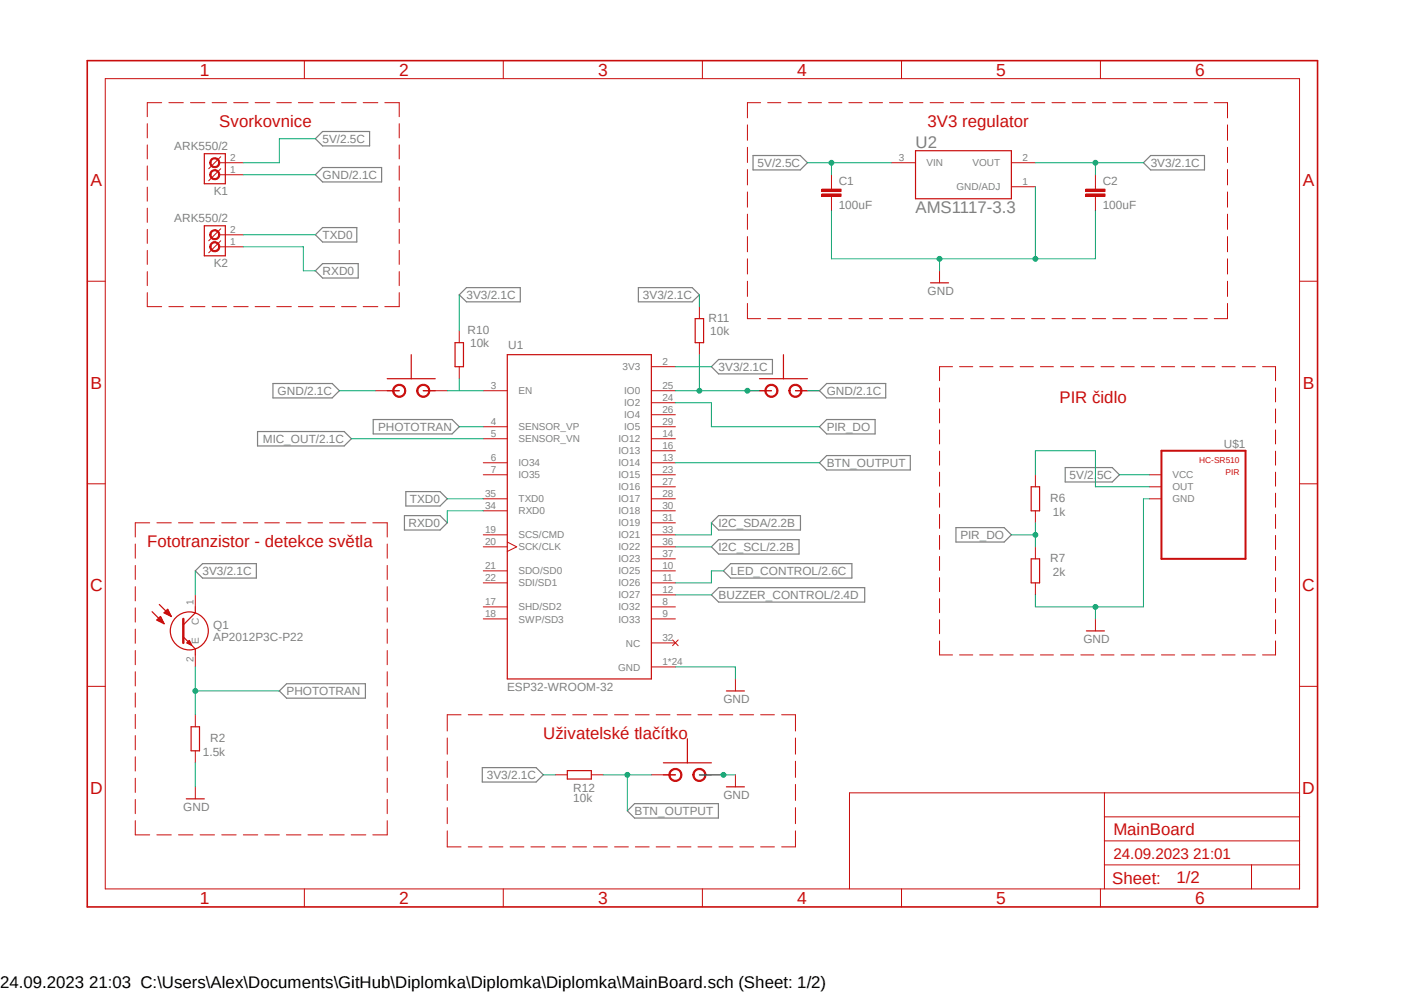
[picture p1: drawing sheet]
<svg xmlns="http://www.w3.org/2000/svg" width="297mm" height="210mm" viewBox="0 0 297 210" stroke-linecap="round" stroke-linejoin="round" font-family="sans-serif">
<path d="M17.9 12.5l261.2 179.9M279.1 12.5l-261.2 179.9" fill="none" stroke="#fff" stroke-width=".21"/>
<g fill="none" stroke="#808080" stroke-width=".25">
<path d="M66.7 29.3l1.5-1.5h10v3.1h-10zM66.7 37l1.5-1.6h12.5v3.1h-12.5zM159.3 32.9h10l1.5 1.5-1.5 1.5h-10zM241.9 34.4l1.5-1.5h11.4v3h-11.4zM66.7 49.7l1.5-1.6h7.3v3.1h-7.3zM66.7 57.3l1.5-1.5h7.6v3h-7.6zM98.7 60.8h11.4v3h-11.4l-1.5-1.4zM135 60.8h11.4l1.6 1.6-1.6 1.4h-11.4zM150.5 77.6l1.5-1.6h11.4v3.1h-11.4zM54.5 91.3h18.3l1.5 1.5-1.5 1.5h-18.3zM57.7 81.1h12.6l1.5 1.5-1.5 1.6h-12.6zM79 88.7h16.6l1.6 1.6-1.6 1.5h-16.6z"/>
<path d="M173.4 82.6l1.5-1.5h12.5v3.1h-12.5zM173.4 90.3l1.5-1.6h10.2v3.1h-10.2zM173.4 97.9l1.5-1.5h17.7v3h-17.7zM225.3 98.9h10l1.5 1.5-1.5 1.5h-10zM42.8 119.2h11.4v3.1h-11.4l-1.5-1.6zM85.6 109.1h7.5l1.5 1.5-1.5 1.5h-7.5zM85.9 104h7.2l1.5 1.5-1.5 1.5h-7.2zM150.5 110.6l1.5-1.5h17.3v3h-17.3zM150.5 115.7l1.5-1.6h17v3.1h-17zM154.6 119.2h25.6v3.1h-25.6l-1.6-1.6zM202.2 111.6h10.2l1.6 1.5-1.6 1.5h-10.2zM150.5 125.8l1.5-1.5h30.9v3h-30.9z"/>
<path d="M60.6 144.6h16.7v3.1h-16.7l-1.5-1.6zM102 162.3h11.4l1.5 1.6-1.5 1.5h-11.4zM132.7 171.5l1.5-1.5h17.8v3h-17.8z"/>
</g>
<g fill="none" stroke="#c90d0c" stroke-width=".21">
<path d="M22.3 16.6h252.6v171.4h-252.6zM64.4 12.8v3.8M106.5 12.8v3.8M148.6 12.8v3.8M190.7 12.8v3.8M232.8 12.8v3.8M31.2 26.2v3M31.2 30.6v3M31.2 35.1v3M31.2 39.6v2.9M34.2 21.7h-3v3M35.7 21.7h3.1"/>
<path d="M40.3 21.7h3M44.9 21.7h3M46.7 35.7l-2.5 2.5M46.7 33.1l-2.5 2.6M49.4 21.7h3.1M54 21.7h3.1M58.5 21.7h3.1M63.1 21.7h3.1M67.7 21.7h3.1M72.3 21.7h3.1M76.8 21.7h3.1M81.4 21.7h3.1v3"/>
<path d="M84.5 26.2v3M84.5 30.6v3M84.5 35.1v3M84.5 39.6v2.9M158.1 26.4v3.3M158.1 31.2v3.2M158.1 35.9v3.2M160.9 21.7h-2.8v3.2M162.4 21.7h2.8M166.7 21.7h2.8M171 21.7h2.8M175.3 21.7h2.8"/>
<path d="M179.6 21.7h2.8M183.9 21.7h2.8M188.2 21.7h2.8M192.4 21.7h2.8M196.8 21.7h2.8M201 21.7h2.8M205.4 21.7h2.8M209.6 21.7h2.8M214 21.7h2.7M218.2 21.7h2.8M222.5 21.7h2.8M226.8 21.7h2.8"/>
<path d="M231.1 21.7h2.8M235.4 21.7h2.8M239.7 21.7h2.8M244 21.7h2.8M248.3 21.7h2.8M252.6 21.7h2.8M256.9 21.7h2.8v3.2M259.7 26.4v3.3M259.7 31.2v3.2M259.7 35.9v3.2M18.5 59.5h3.8M31.2 44v3"/>
<path d="M31.2 48.5v3M31.2 53v2.9M31.2 57.4v3M84.5 44v3M84.5 48.5v3M84.5 53v2.9M84.5 57.4v3M158.1 40.6v3.2M158.1 45.3v3.2M158.1 50v3.3M158.1 54.7v3.3M158.1 59.5v3.2"/>
<path d="M259.7 40.6v3.2M259.7 45.3v3.2M259.7 50v3.3M259.7 54.7v3.3M259.7 59.5v3.2M274.9 59.5h3.8M31.2 61.9v3h3M35.7 64.9h3.1M40.3 64.9h3M44.9 64.9h3M49.4 64.9h3.1M54 64.9h3.1"/>
<path d="M58.5 64.9h3.1M63.1 64.9h3.1M67.7 64.9h3.1M72.3 64.9h3.1M76.8 64.9h3.1M84.5 61.9v3h-3.1M137.8 77.6h5.1M158.1 64.2v3.2h2.8M162.4 67.4h2.8M166.7 67.4h2.8M171 67.4h2.8M175.3 67.4h2.8"/>
<path d="M179.6 67.4h2.8M183.9 67.4h2.8M188.2 67.4h2.8M192.4 67.4h2.8M196.8 67.4h2.8M201 67.4h2.8M201.5 77.6h-2.7v2.9M203 77.6h2.8M205.4 67.4h2.8M207.3 77.6h2.8M209.6 67.4h2.8M211.5 77.6h2.8"/>
<path d="M214 67.4h2.7M215.8 77.6h2.8M218.2 67.4h2.8M220.1 77.6h2.7M222.5 67.4h2.8M224.4 77.6h2.7M226.8 67.4h2.8M228.6 77.6h2.8M231.1 67.4h2.8M232.9 77.6h2.8M235.4 67.4h2.8M237.2 77.6h2.7"/>
<path d="M239.7 67.4h2.8M241.4 77.6h2.8M244 67.4h2.8M245.7 77.6h2.8M248.3 67.4h2.8M250 77.6h2.7M252.6 67.4h2.8M254.3 77.6h2.7M258.5 77.6h2.8M259.7 64.2v3.2h-2.8M262.8 77.6h2.8M267.1 77.6h2.7v2.9"/>
<path d="M102.2 82.6h5.1M102.2 90.3h5.1M102.2 92.8h5.1M102.2 97.9h5.1M137.8 82.6h5.1M137.8 90.3h5.1M137.8 92.8h5.1M137.8 97.9h5.1M137.8 95.3h5.1M137.8 85.2h5.1M137.8 87.7h5.1M198.8 82v3"/>
<path d="M198.8 86.5v3M198.8 90.9v3M198.8 95.4v3M198.8 99.9v2.9M269.8 82v3M269.8 86.5v3M269.8 90.9v3M269.8 95.4v3M269.8 99.9v2.9M18.5 102.3h3.8M28.6 115.1v3M28.6 119.6v3"/>
<path d="M31.7 110.6h-3.1v3M33.2 110.6h3M37.8 110.6h3M42.3 110.6h3.1M46.9 110.6h3.1M51.5 110.6h3M56 110.6h3.1M60.6 110.6h3.1M65.2 110.6h3M69.7 110.6h3.1M74.3 110.6h3.1M78.9 110.6h3v3"/>
<path d="M81.9 115.1v3M81.9 119.6v3M102.2 100.4h5.1M102.2 105.5h5.1M102.2 108h5.1M102.2 113.1h5.1M102.2 115.7h5.1M107.3 114.6l2 1.1-2 .9M137.8 110.6h5.1M137.8 100.4h5.1M137.8 103h5.1M137.8 105.5h5.1"/>
<path d="M137.8 108h5.1M137.8 113.1h5.1M137.8 115.7h5.1M137.8 118.2h5.1M198.8 104.3v3M198.8 108.8v3M198.8 113.2v3M198.8 117.7v2.9M269.8 104.3v3M269.8 108.8v3M269.8 113.2v3M269.8 117.7v2.9"/>
<path d="M274.9 102.3h3.8M28.6 124.1v3M28.6 128.6v3M28.6 133.1v3M28.6 137.6v3M81.9 124.1v3M81.9 128.6v3M81.9 133.1v3M81.9 137.6v3M102.2 130.9h5.1M102.2 128.4h5.1M102.2 120.7h5.1"/>
<path d="M102.2 123.3h5.1M137.8 130.9h5.1M137.8 128.4h5.1M137.8 120.7h5.1M137.8 123.3h5.1M137.8 125.8h5.1M137.8 136h5.1M142.3 135.3l1.2 1.3M143.5 135.3l-1.2 1.3M198.8 122.2v2.9M198.8 126.6v3M198.8 131.1v2.9"/>
<path d="M198.8 135.6v2.9h2.7M203 138.5h2.8M207.3 138.5h2.8M211.5 138.5h2.8M215.8 138.5h2.8M220.1 138.5h2.7M224.4 138.5h2.7M228.6 138.5h2.8M232.9 138.5h2.8M237.2 138.5h2.7M241.4 138.5h2.8M245.7 138.5h2.8"/>
<path d="M250 138.5h2.7M254.3 138.5h2.7M258.5 138.5h2.8M262.8 138.5h2.8M269.8 135.6v2.9h-2.7M269.8 122.2v2.9M269.8 126.6v3M269.8 131.1v2.9M18.5 145.2h3.8M28.6 142.1v3M28.6 146.6v3M28.6 151.1v3"/>
<path d="M28.6 155.6v3M81.9 142.1v3M81.9 146.6v3M81.9 151.1v3M81.9 155.6v3M94.6 156.1v3.4M97.5 151.2h-2.9v3.4M99.1 151.2h2.9M103.5 151.2h2.9M107.9 151.2h2.9M112.3 151.2h2.9M116.7 151.2h2.9"/>
<path d="M121.2 151.2h2.9M125.6 151.2h2.9M130 151.2h2.9M134.4 151.2h2.9M137.8 141.1h5.1M138.8 151.2h2.9M143.3 151.2h2.9M147.7 151.2h2.9M152.1 151.2h2.9M156.5 151.2h2.9M160.9 151.2h2.9M165.4 151.2h2.9v3.4"/>
<path d="M168.3 156.1v3.4M274.9 145.2h3.8M28.6 160.1v3M28.6 164.6v3M28.6 169.1v3M28.6 173.6v3h3.1M33.2 176.6h3M37.8 176.6h3M42.3 176.6h3.1M46.9 176.6h3.1M51.5 176.6h3M56 176.6h3.1"/>
<path d="M60.6 176.6h3.1M65.2 176.6h3M69.7 176.6h3.1M74.3 176.6h3.1M81.9 160.1v3M81.9 164.6v3M81.9 169.1v3M81.9 173.6v3h-3M94.6 161v3.4M94.6 165.9v3.4M94.6 170.8v3.4M94.6 175.7v3.4h2.9"/>
<path d="M99.1 179.1h2.9M103.5 179.1h2.9M107.9 179.1h2.9M112.3 179.1h2.9M116.7 179.1h2.9M121.2 179.1h2.9M125.6 179.1h2.9M130 179.1h2.9M134.4 179.1h2.9M138.8 179.1h2.9M143.3 179.1h2.9M147.7 179.1h2.9"/>
<path d="M152.1 179.1h2.9M156.5 179.1h2.9M160.9 179.1h2.9M168.3 161v3.4M168.3 165.9v3.4M168.3 170.8v3.4M168.3 175.7v3.4h-2.9M233.6 167.7v20.3M233.6 177.8h41.3M233.6 172.8h41.3M274.9 167.7h-95.2v20.3M64.4 188v3.8"/>
<path d="M106.5 188v3.8M148.6 188v3.8M190.7 188v3.8M232.8 188v3.8M233.6 182.9h41.3M264.8 182.9v5.1"/>
</g>
<path d="M43.2 32.5h4.5v6.4h-4.5zM107.3 75h30.5v68.6h-30.5z" fill="none" stroke="#c90d0c" stroke-width=".25"/>
<path d="M18.5 12.8h260.2v179h-260.2z" fill="none" stroke="#c90d0c" stroke-width=".34"/>
<path d="M44.7 36.2a1.07 1.07 0 0 1 1.7 .2 1.07 1.07 0 0 1-.7 1.6 1.07 1.07 0 0 1-1.3-1h.2a.81 .81 0 0 1 1.1-.8 .81 .81 0 0 1 .3 1.3 .81 .81 0 0 1-1.3-.2l-.1-.3h-.2z" fill-rule="evenodd" fill="#c90d0c"/>
<path d="M44.7 36.2a1.07 1.07 0 0 1 1.7 .2 1.07 1.07 0 0 1-.7 1.6 1.07 1.07 0 0 1-1.3-1h.2a.81 .81 0 0 1 1.1-.8 .81 .81 0 0 1 .3 1.3 .81 .81 0 0 1-1.3-.2l-.1-.3h-.2z" fill="none" stroke="#c90d0c" stroke-width=".21"/>
<path d="M44.7 33.6a1.07 1.07 0 0 1 1.7 .3 1.07 1.07 0 0 1-.7 1.5 1.07 1.07 0 0 1-1.3-1h.2a.81 .81 0 0 1 1.1-.8 .81 .81 0 0 1 .3 1.3 .81 .81 0 0 1-1.3-.1l-.1-.4h-.2z" fill-rule="evenodd" fill="#c90d0c"/>
<path d="M44.7 33.6a1.07 1.07 0 0 1 1.7 .3 1.07 1.07 0 0 1-.7 1.5 1.07 1.07 0 0 1-1.3-1h.2a.81 .81 0 0 1 1.1-.8 .81 .81 0 0 1 .3 1.3 .81 .81 0 0 1-1.3-.1l-.1-.4h-.2zM46.4 37h5.1M46.4 34.4h5.1M46.7 50.9l-2.5 2.6M46.7 48.4l-2.5 2.5" fill="none" stroke="#c90d0c" stroke-width=".21"/>
<path d="M43.2 47.8h4.5v6.3h-4.5z" fill="none" stroke="#c90d0c" stroke-width=".25"/>
<path d="M44.7 51.4a1.07 1.07 0 0 1 1.7 .3 1.07 1.07 0 0 1-.7 1.5 1.07 1.07 0 0 1-1.3-1h.2a.81 .81 0 0 1 1.1-.8 .81 .81 0 0 1 .3 1.3 .81 .81 0 0 1-1.3-.2l-.1-.3h-.2z" fill-rule="evenodd" fill="#c90d0c"/>
<path d="M44.7 51.4a1.07 1.07 0 0 1 1.7 .3 1.07 1.07 0 0 1-.7 1.5 1.07 1.07 0 0 1-1.3-1h.2a.81 .81 0 0 1 1.1-.8 .81 .81 0 0 1 .3 1.3 .81 .81 0 0 1-1.3-.2l-.1-.3h-.2z" fill="none" stroke="#c90d0c" stroke-width=".21"/>
<path d="M44.7 48.9a1.07 1.07 0 0 1 1.7 .2 1.07 1.07 0 0 1-.7 1.6 1.07 1.07 0 0 1-1.3-1h.2a.81 .81 0 0 1 1.1-.8 .81 .81 0 0 1 .3 1.3 .81 .81 0 0 1-1.3-.2l-.1-.3h-.2z" fill-rule="evenodd" fill="#c90d0c"/>
<path d="M175.9 39.5v.5M188.6 34.4h5.1M214 34.4h5M214 39.5h5M44.7 48.9a1.07 1.07 0 0 1 1.7 .2 1.07 1.07 0 0 1-.7 1.6 1.07 1.07 0 0 1-1.3-1h.2a.81 .81 0 0 1 1.1-.8 .81 .81 0 0 1 .3 1.3 .81 .81 0 0 1-1.3-.2l-.1-.3h-.2zM46.4 52.2h5.1M46.4 49.7h5.1M175.9 41.5v.5" fill="none" stroke="#c90d0c" stroke-width=".21"/>
<path d="M193.7 31.9h20.3v10.1h-20.3z" fill="none" stroke="#c90d0c" stroke-width=".25"/>
<path d="M173.9 41h4v.5h-4z" fill-rule="evenodd" fill="#c90d0c"/>
<path d="M173.9 41h4v.5h-4z" fill="none" stroke="#c90d0c" stroke-width=".21"/>
<path d="M173.9 40h4v.5h-4z" fill-rule="evenodd" fill="#c90d0c"/>
<path d="M175.9 37v2.5M231.7 39.5v.5M173.9 40h4v.5h-4zM175.9 42v2.6M231.7 41.5v.5" fill="none" stroke="#c90d0c" stroke-width=".21"/>
<path d="M229.7 41h4.1v.5h-4.1z" fill-rule="evenodd" fill="#c90d0c"/>
<path d="M229.7 41h4.1v.5h-4.1z" fill="none" stroke="#c90d0c" stroke-width=".21"/>
<path d="M229.7 40h4.1v.5h-4.1z" fill-rule="evenodd" fill="#c90d0c"/>
<g fill="none" stroke="#c90d0c" stroke-width=".21">
<path d="M231.7 37v2.5M198.8 57.3v2.5M229.7 40h4.1v.5h-4.1zM231.7 42v2.6M97.2 69.9v2.6M97.2 77.6v2.5M148 64.9v2.5M148 72.5v2.5M219 100.4v2.6M219 108v2.6M219 115.7v2.5M243.2 100.4h2.5"/>
<path d="M243.2 105.5h2.5M243.2 103h2.5M41.3 125.8v2.6M41.3 138.5v2.6M219 123.3v2.5M231.7 130.9v2.5M41.3 151.2v2.5M41.3 158.8v2.5M155.6 143.6v2.5M41.3 166.4v2.6M117.5 163.9h2.5M125.1 163.9h2.5"/>
<path d="M155.6 163.9v2.5"/>
</g>
<g fill="none" stroke="#c90d0c" stroke-width=".25">
<path d="M196.8 59.8h3.9M96.3 72.5h1.7v5.1h-1.7zM147.1 67.4h1.7v5.1h-1.7zM89.5 82.6h2.6M218.1 103h1.8v5h-1.8zM218.1 118.2h1.8v5.1h-1.8zM32.2 129.4l2.5 2.5M33.2 131.1l.8-.7 .7 1.5zM33.2 131.1h1.1M33.4 131.3h1M33.4 130.9h.8M33.6 130.7h.5"/>
<path d="M33.7 127.8l2.5 2.6M33.8 131.4h.7M33.8 130.5h.2M34.2 131.7h.4M34.6 131.8h.1M34.8 129.5h1M35 129.8h.9M35 129.4h.7M35.1 129.2h.5M35.3 129.9h.7M35.3 129h.2M35.5 128.9l.7 1.5-1.5-.8z"/>
<path d="M35.7 130.1h.4M36.1 130.3h.1M38.8 134.7l2.5 2.5v1.3M39.5 136l.5-.5 .6 1zM39.7 136h.6M39.7 135.8h.5M39.8 135.6h.3M40 136.2h.4M40 135.5h.1M40.4 136.4h.1M41.3 128.4v1.2l-2.5 2.6M229.8 133.4h3.8"/>
<path d="M40.4 153.7h1.8v5.1h-1.8zM153.7 146.1h3.8M39.4 169h3.8M120 163h5.1v1.8h-5.1zM153.7 166.4h3.8"/>
<circle cx="40.1" cy="133.4" r="4"/>
</g>
<path d="M38.8 130.9v5.1" fill="none" stroke="#c90d0c" stroke-width=".51"/>
<path d="M245.7 95.3h17.8v22.9h-17.8z" fill="none" stroke="#c90d0c" stroke-width=".42"/>
<path d="M88.5 81.7a1.4 1.4 0 0 1 2.2 .2 1.4 1.4 0 0 1-.8 2.1 1.4 1.4 0 0 1-1.8-1.4h.3a1.15 1.15 0 0 1 1.5-1.1 1.15 1.15 0 0 1 .5 1.9 1.15 1.15 0 0 1-1.9-.4l-.1-.4h-.3z" fill-rule="evenodd" fill="#c90d0c"/>
<path d="M88.5 81.7a1.4 1.4 0 0 1 2.2 .2 1.4 1.4 0 0 1-.8 2.1 1.4 1.4 0 0 1-1.8-1.4h.3a1.15 1.15 0 0 1 1.5-1.1 1.15 1.15 0 0 1 .5 1.9 1.15 1.15 0 0 1-1.9-.4l-.1-.4h-.3z" fill="none" stroke="#c90d0c" stroke-width=".21"/>
<path d="M83.4 81.7a1.4 1.4 0 0 1 2.2 .2 1.4 1.4 0 0 1-.8 2.1 1.4 1.4 0 0 1-1.7-1.4h.2a1.15 1.15 0 0 1 1.6-1.1 1.15 1.15 0 0 1 .4 1.9 1.15 1.15 0 0 1-1.9-.4l-.1-.4h-.2z" fill-rule="evenodd" fill="#c90d0c"/>
<path d="M79.4 82.6h5.1M83.4 81.7a1.4 1.4 0 0 1 2.2 .2 1.4 1.4 0 0 1-.8 2.1 1.4 1.4 0 0 1-1.7-1.4h.2a1.15 1.15 0 0 1 1.6-1.1 1.15 1.15 0 0 1 .4 1.9 1.15 1.15 0 0 1-1.9-.4l-.1-.4h-.2zM89.5 82.6h5.1" fill="none" stroke="#c90d0c" stroke-width=".21"/>
<path d="M87 75v5.1M81.9 82.6h2.6M81.9 80.1h10.2M160.7 82.6h2.5" fill="none" stroke="#c90d0c" stroke-width=".25"/>
<path d="M162.1 81.7a1.4 1.4 0 0 1 2.3 .2 1.4 1.4 0 0 1-.8 2.1 1.4 1.4 0 0 1-1.8-1.4h.3a1.15 1.15 0 0 1 1.6-.9 1.15 1.15 0 0 1 .2 1.9 1.15 1.15 0 0 1-1.8-.6v-.4h-.3z" fill-rule="evenodd" fill="#c90d0c"/>
<path d="M162.1 81.7a1.4 1.4 0 0 1 2.3 .2 1.4 1.4 0 0 1-.8 2.1 1.4 1.4 0 0 1-1.8-1.4h.3a1.15 1.15 0 0 1 1.6-.9 1.15 1.15 0 0 1 .2 1.9 1.15 1.15 0 0 1-1.8-.6v-.4h-.3z" fill="none" stroke="#c90d0c" stroke-width=".21"/>
<path d="M167.2 81.7a1.4 1.4 0 0 1 2.3 .2 1.4 1.4 0 0 1-.8 2.1 1.4 1.4 0 0 1-1.8-1.4h.2a1.15 1.15 0 0 1 1.7-.9 1.15 1.15 0 0 1 .2 1.9 1.15 1.15 0 0 1-1.8-.6l-.1-.4h-.2z" fill-rule="evenodd" fill="#c90d0c"/>
<path d="M158.1 82.6h5.1M167.2 81.7a1.4 1.4 0 0 1 2.3 .2 1.4 1.4 0 0 1-.8 2.1 1.4 1.4 0 0 1-1.8-1.4h.2a1.15 1.15 0 0 1 1.7-.9 1.15 1.15 0 0 1 .2 1.9 1.15 1.15 0 0 1-1.8-.6l-.1-.4h-.2zM168.3 82.6h5.1" fill="none" stroke="#c90d0c" stroke-width=".21"/>
<path d="M165.7 75v5.1M160.7 80.1h10.1M168.3 82.6h2.5M140.3 163.9h2.6" fill="none" stroke="#c90d0c" stroke-width=".25"/>
<path d="M141.8 163a1.4 1.4 0 0 1 2.3 .1 1.4 1.4 0 0 1-.8 2.1 1.4 1.4 0 0 1-1.8-1.3h.2a1.13 1.13 0 0 1 1.6-1.1 1.13 1.13 0 0 1 .4 1.9 1.13 1.13 0 0 1-1.9-.4l-.1-.4h-.2z" fill-rule="evenodd" fill="#c90d0c"/>
<path d="M141.8 163a1.4 1.4 0 0 1 2.3 .1 1.4 1.4 0 0 1-.8 2.1 1.4 1.4 0 0 1-1.8-1.3h.2a1.13 1.13 0 0 1 1.6-1.1 1.13 1.13 0 0 1 .4 1.9 1.13 1.13 0 0 1-1.9-.4l-.1-.4h-.2z" fill="none" stroke="#c90d0c" stroke-width=".21"/>
<path d="M146.9 163a1.4 1.4 0 0 1 2.2 .1 1.4 1.4 0 0 1-.8 2.1 1.4 1.4 0 0 1-1.7-1.3h.2a1.13 1.13 0 0 1 1.6-1.1 1.13 1.13 0 0 1 .3 1.9 1.13 1.13 0 0 1-1.8-.4l-.1-.4h-.2z" fill-rule="evenodd" fill="#c90d0c"/>
<path d="M137.8 163.9h5.1M146.9 163a1.4 1.4 0 0 1 2.2 .1 1.4 1.4 0 0 1-.8 2.1 1.4 1.4 0 0 1-1.7-1.3h.2a1.13 1.13 0 0 1 1.6-1.1 1.13 1.13 0 0 1 .3 1.9 1.13 1.13 0 0 1-1.8-.4l-.1-.4h-.2zM148 163.9h5" fill="none" stroke="#c90d0c" stroke-width=".21"/>
<path d="M145.4 156.3v5M140.3 161.3h10.2M148 163.9h2.5" fill="none" stroke="#c90d0c" stroke-width=".25"/>
<path d="M170.8 34.4h17.8M175.9 34.4v2.6" fill="none" stroke="#0dab76" stroke-width=".21"/>
<circle cx="175.9" cy="34.4" r=".51" fill="#0dab76"/>
<g fill="none" stroke="#0dab76" stroke-width=".21">
<path d="M51.5 37h15.2M66.7 29.3h-7.6v5.1h-7.6M170.8 82.6h2.6M236.8 100.4h6.4M142.9 141.1h12.7v2.5M41.3 161.3v5.1M148 163.9h7.6"/>
<circle cx="175.9" cy="34.4" r=".51"/>
</g>
<circle cx="153" cy="163.9" r=".51" fill="#0dab76"/>
<g fill="none" stroke="#0dab76" stroke-width=".21">
<path d="M175.9 44.6v10.1h43.1M198.8 54.7v2.6"/>
<circle cx="153" cy="163.9" r=".51"/>
</g>
<circle cx="198.8" cy="54.7" r=".51" fill="#0dab76"/>
<g fill="none" stroke="#0dab76" stroke-width=".21">
<path d="M219 39.5v15.2h12.7v-10.1"/>
<circle cx="198.8" cy="54.7" r=".51"/>
</g>
<circle cx="219" cy="54.7" r=".51" fill="#0dab76"/>
<g fill="none" stroke="#0dab76" stroke-width=".21">
<path d="M243.2 105.5h-1.3v22.9h-22.9v-2.6M231.7 128.4v2.5"/>
<circle cx="219" cy="54.7" r=".51"/>
</g>
<circle cx="231.7" cy="128.4" r=".51" fill="#0dab76"/>
<g fill="none" stroke="#0dab76" stroke-width=".21">
<path d="M219 34.4h22.9M231.7 34.4v2.6M51.5 49.7h15.2M51.5 52.2h12.7v5.1h2.5M71.8 82.6h7.6M94.6 105.5h7.6M102.2 108h-7.6v2.6"/>
<circle cx="231.7" cy="128.4" r=".51"/>
</g>
<circle cx="231.7" cy="34.4" r=".51" fill="#0dab76"/>
<g fill="none" stroke="#0dab76" stroke-width=".21">
<path d="M97.2 62.4v7.5M142.9 77.6h7.6M148 62.4v2.5M41.3 120.7v5.1M41.3 141.1v10.1M41.3 146.1h17.8M114.9 163.9h2.6"/>
<circle cx="231.7" cy="34.4" r=".51"/>
</g>
<circle cx="41.3" cy="146.1" r=".51" fill="#0dab76"/>
<g fill="none" stroke="#0dab76" stroke-width=".21">
<path d="M97.2 90.3h5M142.9 115.7h7.6M150.5 110.6v2.5h-7.6M214 113.1h5M219 110.6v5.1"/>
<circle cx="41.3" cy="146.1" r=".51"/>
</g>
<circle cx="219" cy="113.1" r=".51" fill="#0dab76"/>
<g fill="none" stroke="#0dab76" stroke-width=".21">
<path d="M148 75v7.6M74.3 92.8h27.9M94.6 82.6h7.6M142.9 85.2h7.6v5.1h22.9M142.9 82.6h15.2M219 100.4v-5.1h12.7v7.7h11.5M142.9 125.8h7.6M153 120.7h-2.5v2.6h-7.6"/>
<circle cx="219" cy="113.1" r=".51"/>
</g>
<circle cx="148" cy="82.6" r=".51" fill="#0dab76"/>
<g fill="none" stroke="#0dab76" stroke-width=".21">
<path d="M158.1 82.6h2.6"/>
<circle cx="148" cy="82.6" r=".51"/>
</g>
<circle cx="158.1" cy="82.6" r=".51" fill="#0dab76"/>
<g fill="none" stroke="#0dab76" stroke-width=".21">
<path d="M127.6 163.9h10.2M132.7 163.9v7.6"/>
<circle cx="158.1" cy="82.6" r=".51"/>
</g>
<circle cx="132.7" cy="163.9" r=".51" fill="#0dab76"/>
<g fill="none" stroke="#0dab76" stroke-width=".21">
<path d="M97.2 80.1v2.5M142.9 97.9h30.5"/>
<circle cx="132.7" cy="163.9" r=".51"/>
</g>
<g font-size="3.7" fill="#c90d0c">
<text x="42.3" y="16">1</text>
<text x="84.4" y="16">2</text>
<text x="126.5" y="16">3</text>
<text x="168.6" y="16">4</text>
<text x="210.7" y="16">5</text>
<text x="252.9" y="16">6</text>
<text x="19.1" y="39.4">A</text>
<text x="275.6" y="39.4">A</text>
<text x="19.1" y="82.2">B</text>
<text x="275.6" y="82.2">B</text>
<text x="19" y="125.1">C</text>
<text x="275.5" y="125.1">C</text>
<text x="19" y="167.9">D</text>
<text x="275.5" y="167.9">D</text>
<text x="42.3" y="191.2">1</text>
<text x="84.4" y="191.2">2</text>
<text x="126.5" y="191.2">3</text>
<text x="168.6" y="191.2">4</text>
<text x="210.7" y="191.2">5</text>
<text x="252.9" y="191.2">6</text>
</g>
<g font-size="3.6" fill="#c90d0c">
<text x="46.4" y="26.8">Svorkovnice</text>
<text x="196.2" y="26.8">3V3 regulator</text>
<text x="224.1" y="85.2">PIR čidlo</text>
<text x="31.2" y="115.7">Fototranzistor - detekce světla</text>
<text x="114.9" y="156.3">Uživatelské tlačítko</text>
<text x="235.5" y="176.6">MainBoard</text>
<text x="235.3" y="186.9">Sheet:</text>
<text x="248.9" y="186.7">1/2</text>
</g>
<g font-size="3.6" fill="#808080">
<text x="193.7" y="31.4">U2</text>
<text x="193.7" y="45.1">AMS1117-3.3</text>
</g>
<text font-size="3.6" x="0" y="208.9">24.09.2023 21:03 C:\Users\Alex\Documents\GitHub\Diplomka\Diplomka\Diplomka\MainBoard.sch (Sheet: 1/2)</text>
<text font-size="3.2" fill="#c90d0c" x="235.5" y="181.7">24.09.2023 21:01</text>
<g font-size="2.5" fill="#808080">
<text x="36.9" y="31.8">ARK550/2</text>
<text x="68.2" y="30.2">5V/2.5C</text>
<text x="160.3" y="35.3">5V/2.5C</text>
<text x="243.4" y="35.3">3V3/2.1C</text>
<text x="45.2" y="41.3">K1</text>
<text x="68.2" y="37.8">GND/2.1C</text>
<text x="177.4" y="39.1">C1</text>
<text x="233.3" y="39.1">C2</text>
<text x="36.9" y="47">ARK550/2</text>
<text x="177.4" y="44.2">100uF</text>
<text x="233.3" y="44.2">100uF</text>
<text x="68.2" y="50.5">TXD0</text>
<text x="45.2" y="56.5">K2</text>
<text x="68.2" y="58.2">RXD0</text>
<text x="98.7" y="63.2">3V3/2.1C</text>
<text x="136" y="63.2">3V3/2.1C</text>
<text x="196.2" y="62.4">GND</text>
<text x="98.9" y="70.7">R10</text>
<text x="149.9" y="68.2">R11</text>
<text x="150.2" y="71">10k</text>
<text x="99.4" y="73.5">10k</text>
<text x="107.5" y="73.9">U1</text>
<text x="58.7" y="83.5">GND/2.1C</text>
<text x="152" y="78.4">3V3/2.1C</text>
<text x="174.9" y="83.5">GND/2.1C</text>
<text x="55.6" y="93.7">MIC_OUT/2.1C</text>
<text x="80" y="91.1">PHOTOTRAN</text>
<text x="174.9" y="91.1">PIR_DO</text>
<text x="258.9" y="94.7">U$1</text>
<text x="174.9" y="98.8">BTN_OUTPUT</text>
<text x="226.3" y="101.3">5V/2.5C</text>
<text x="86.7" y="106.4">TXD0</text>
<text x="222.2" y="106.2">R6</text>
<text x="86.4" y="111.5">RXD0</text>
<text x="152" y="111.5">I2C_SDA/2.2B</text>
<text x="222.7" y="109.1">1k</text>
<text x="152" y="116.5">I2C_SCL/2.2B</text>
<text x="203.2" y="114">PIR_DO</text>
<text x="222.2" y="118.9">R7</text>
<text x="42.8" y="121.6">3V3/2.1C</text>
<text x="154.6" y="121.6">LED_CONTROL/2.6C</text>
<text x="222.7" y="121.8">2k</text>
<text x="152" y="126.7">BUZZER_CONTROL/2.4D</text>
<text x="45.1" y="135.6">AP2012P3C-P22</text>
<text x="45.1" y="133.1">Q1</text>
<text x="229.2" y="136">GND</text>
<text x="60.6" y="147">PHOTOTRAN</text>
<text x="107.3" y="146.2">ESP32-WROOM-32</text>
<text x="153" y="148.7">GND</text>
<text x="42.9" y="159.8">1.5k</text>
<text x="44.5" y="157">R2</text>
<text x="103" y="164.8">3V3/2.1C</text>
<text x="121.3" y="167.5">R12</text>
<text x="38.8" y="171.5">GND</text>
<text x="121.3" y="169.7">10k</text>
<text x="134.2" y="172.4">BTN_OUTPUT</text>
<text x="153" y="169">GND</text>
</g>
<g font-size="2.1" fill="#808080">
<text x="48.7" y="34">2</text>
<text x="190.1" y="34">3</text>
<text x="196" y="35.2">VIN</text>
<text x="205.7" y="35.2">VOUT</text>
<text x="216.3" y="34">2</text>
<text x="48.7" y="36.6">1</text>
<text x="202.4" y="40.3">GND/ADJ</text>
<text x="216.3" y="39.1">1</text>
<text x="48.7" y="51.8">1</text>
<text x="48.7" y="49.3">2</text>
<text x="140.1" y="77.2">2</text>
<text x="103.8" y="82.3">3</text>
<text x="109.7" y="83.4">EN</text>
<text x="131.7" y="78.3">3V3</text>
<text x="132" y="83.4">IO0</text>
<text x="140.1" y="82.3">25</text>
<text x="103.8" y="89.9">4</text>
<text x="132" y="85.9">IO2</text>
<text x="132" y="88.5">IO4</text>
<text x="140.1" y="84.8">24</text>
<text x="140.1" y="87.4">26</text>
<text x="140.1" y="89.9">29</text>
<text x="103.8" y="92.5">5</text>
<text x="109.7" y="91">SENSOR_VP</text>
<text x="109.7" y="93.6">SENSOR_VN</text>
<text x="130.9" y="93.6">IO12</text>
<text x="132" y="91">IO5</text>
<text x="140.1" y="92.5">14</text>
<text x="140.1" y="95">16</text>
<text x="103.8" y="97.5">6</text>
<text x="103.8" y="100.1">7</text>
<text x="109.7" y="98.6">IO34</text>
<text x="109.7" y="101.2">IO35</text>
<text x="130.9" y="98.6">IO14</text>
<text x="130.9" y="96.1">IO13</text>
<text x="130.9" y="101.2">IO15</text>
<text x="140.1" y="97.5">13</text>
<text x="140.1" y="100.1">23</text>
<text x="248" y="101.2">VCC</text>
<text x="102.6" y="107.7">34</text>
<text x="102.6" y="105.2">35</text>
<text x="109.7" y="106.3">TXD0</text>
<text x="130.9" y="103.7">IO16</text>
<text x="130.9" y="106.3">IO17</text>
<text x="140.1" y="102.6">27</text>
<text x="140.1" y="105.2">28</text>
<text x="140.1" y="107.7">30</text>
<text x="248" y="106.3">GND</text>
<text x="248" y="103.7">OUT</text>
<text x="102.6" y="112.8">19</text>
<text x="109.7" y="108.8">RXD0</text>
<text x="109.7" y="113.9">SCS/CMD</text>
<text x="130.9" y="108.8">IO18</text>
<text x="130.9" y="111.3">IO19</text>
<text x="130.9" y="113.9">IO21</text>
<text x="140.1" y="110.2">31</text>
<text x="140.1" y="112.8">33</text>
<text x="102.6" y="115.3">20</text>
<text x="109.7" y="116.4">SCK/CLK</text>
<text x="130.9" y="116.4">IO22</text>
<text x="130.9" y="119">IO23</text>
<text x="140.1" y="115.3">36</text>
<text x="140.1" y="117.8">37</text>
<text x="102.6" y="120.4">21</text>
<text x="102.6" y="122.9">22</text>
<text x="109.7" y="121.5">SDO/SD0</text>
<text x="109.7" y="124">SDI/SD1</text>
<text x="130.9" y="121.5">IO25</text>
<text x="130.9" y="124">IO26</text>
<text x="140.1" y="120.4">10</text>
<text x="140.1" y="122.9">11</text>
<text x="140.1" y="125.4">12</text>
<text x="40.9" y="128" transform="rotate(-90 40.9 128)">1</text>
<text x="102.6" y="128">17</text>
<text x="102.6" y="130.5">18</text>
<text x="109.7" y="129.1">SHD/SD2</text>
<text x="109.7" y="131.7">SWP/SD3</text>
<text x="130.9" y="131.7">IO33</text>
<text x="130.9" y="129.1">IO32</text>
<text x="130.9" y="126.6">IO27</text>
<text x="140.1" y="130.5">9</text>
<text x="140.1" y="128">8</text>
<text x="42.1" y="136.1" transform="rotate(-90 42.1 136.1)">E</text>
<text x="42.1" y="132.2" transform="rotate(-90 42.1 132.2)">C</text>
<text x="132.4" y="136.7">NC</text>
<text x="140.1" y="135.6">32</text>
<text x="40.9" y="140" transform="rotate(-90 40.9 140)">2</text>
<text x="130.8" y="141.8">GND</text>
<text x="140.1" y="140.7">1*24</text>
</g>
<g font-size="1.8" fill="#c90d0c">
<text x="253.7" y="97.9">HC-SR510</text>
<text x="259.2" y="100.4">PIR</text>
</g>
</svg>
